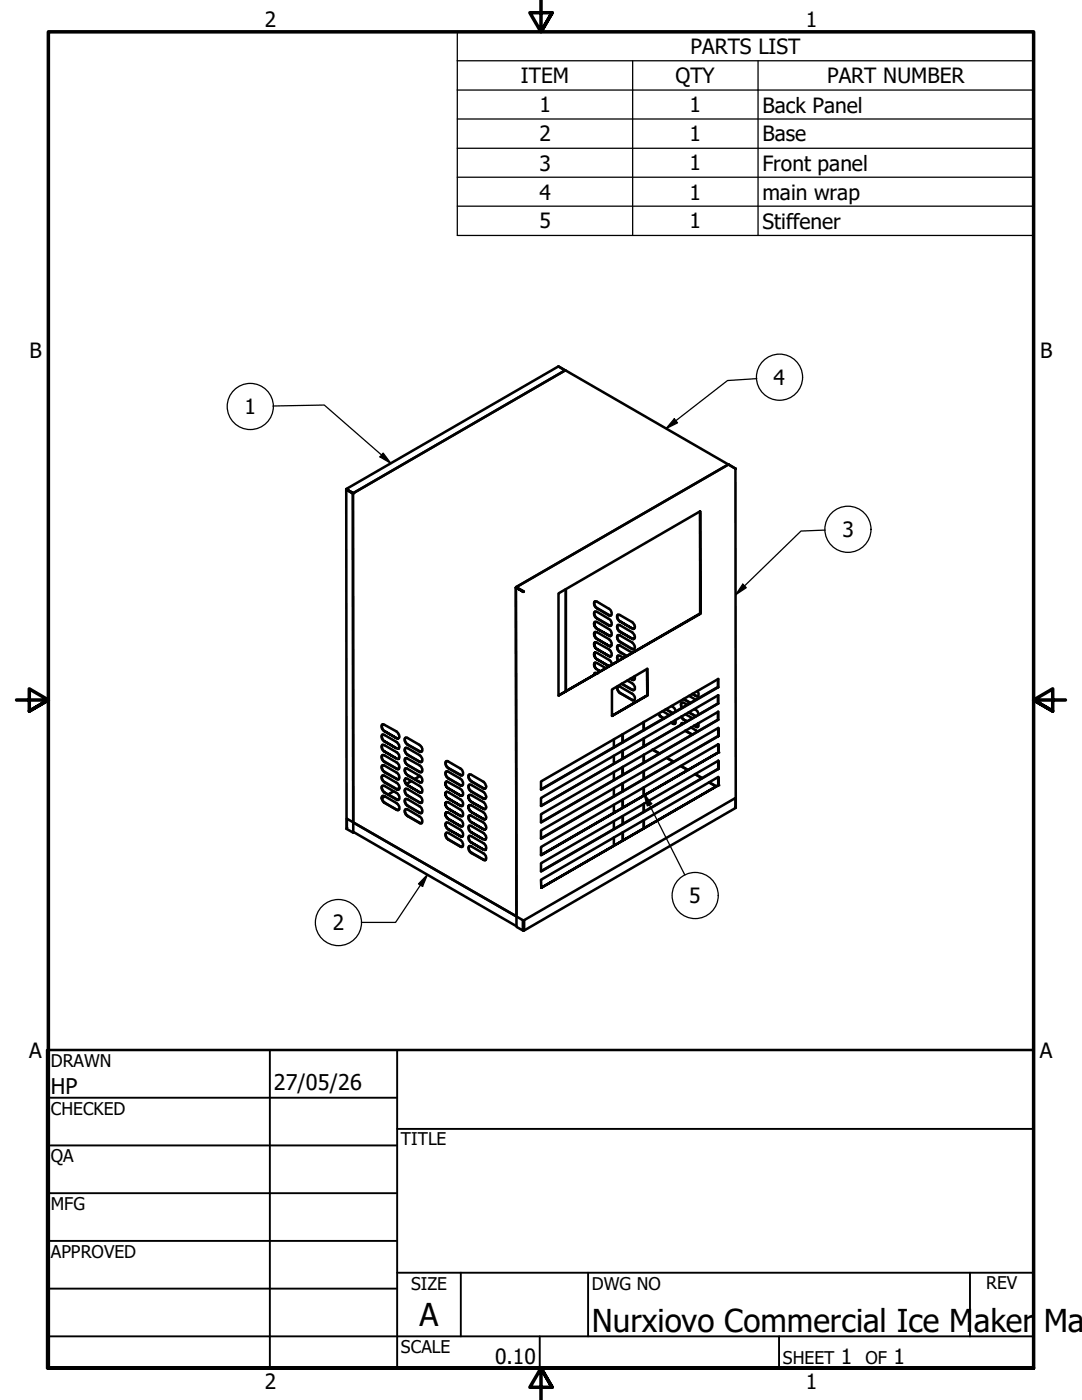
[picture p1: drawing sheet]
<svg xmlns="http://www.w3.org/2000/svg" width="216mm" height="279mm" viewBox="0 0 216 279" stroke-linecap="round" stroke-linejoin="round" font-family="sans-serif">
<!-- layer: Visible (ANSI) -->
<g fill="none" stroke="#000" stroke-width=".51">
<path d="M111.5 73.2l1.3 .7-42.3 24.5M112.8 73.9l-1.4-.7-42.3 24.4M112.8 73.9l32.6 18.8M112.8 73.9l-42.3 24.5M69.1 97.7h.1M69.1 97.7l.1 67.7 1.3 .8v-.1l32.6 18.7M69.1 97.7l1.3 .8zM69.2 97.7h-.1M69.2 97.7l1.3 .7zM70.4 98.5l.1 67.7M70.5 98.4l-.1 .2M145.3 92.7l-42.2 24.5"/>
<path d="M145.4 92.7l1.3 .8M145.4 92.7l-42.5 24.6M146.7 93.5l.1 67.7-42.3 24.5-1.4-.7-.2-67.7M102.9 117.3l1.4 .7-1.3-.7M102.9 117.3l.2 65.6-32.6-18.8M102.9 117.3h.1M103 117.2l1.4 .8M103 117.2v.1M104.3 118.1h.2M104.3 118h.1M104.3 118.1h.1M104.4 118l.1 .1"/>
<path d="M104.4 118h.1M112.9 117.6v20.4M139.7 102.1l.1 20.4-.1-20.5-28.3 16.4v20.4M118.6 120.2l.1-.2h.3l2.5 1.5a.79 .79 0 0 1 .5 .6 .79 .79 0 0 1-.3 .8l-2.6-1.5a1.3 1.3 0 0 1-.5-1.2zM118.6 122.2l.1-.2h.3l2.5 1.5a.79 .79 0 0 1 .5 .6 .79 .79 0 0 1-.3 .8l-2.6-1.5a1.15 1.15 0 0 1-.5-1.2zM118.7 120a.96 .96 0 0 0 .4 1.3l2.4 1.4 .4 .1M118.7 122a.96 .96 0 0 0 .4 1.4l2.4 1.4h.4M118.7 124.1a.96 .96 0 0 0 .4 1.4 .79 .79 0 0 1-.5-.6 .79 .79 0 0 1 .3-.8l2.6 1.4a.9 .9 0 0 1 .4 1.4h-.3l-2.5-1.4 2.6 1.4h.2M118.7 126.2a.96 .96 0 0 0 .4 1.3 .79 .79 0 0 1-.5-.6 .79 .79 0 0 1 .3-.8l2.7 1.6a.71 .71 0 0 1 .5 .6 .71 .71 0 0 1-.4 .7l-.2-.1h.4M118.7 128.2a.96 .96 0 0 0 .4 1.3 .79 .79 0 0 1-.5-.6 .79 .79 0 0 1 .3-.8l2.7 1.6a.71 .71 0 0 1 .5 .6 .71 .71 0 0 1-.4 .7l-.2-.1h.4M118.7 130.2a.96 .96 0 0 0 .4 1.4 .97 .97 0 0 1-.4-1.4l.4 .1 2.6 1.5 .4 .9M118.7 132.3a.96 .96 0 0 0 .4 1.3 .78 .78 0 0 1-.3-1.3l2.1 1"/>
<path d="M118.7 134.3l-.1 .4a.34 .34 0 0 1 .1-.4 .34 .34 0 0 1 .4 .1M119.8 134l-.7-.4 .7 .4M121.5 128.9l-2.4-1.4 2.4 1.4M121.5 130.9l-2.4-1.4 2.4 1.4M121.5 133l-2.4-1.4 2.4 1.4M123.2 137h.4l2.5 1.4a.78 .78 0 0 1 .3 1.4l-2.8-1.6-.5-.8zM123.3 126.8l.3-.1 2.6 1.6a.95 .95 0 0 1 .2 1.3l-2.7-1.5a1.01 1.01 0 0 1-.4-1.3zM123.3 122.7a.93 .93 0 0 0 .5 1.3l2.3 1.4-2.4-1.4a.78 .78 0 0 1-.3-1.3l2.8 1.5a.98 .98 0 0 1 .3 1.3l-.4-.1 .4 .1M123.3 124.7a.93 .93 0 0 0 .5 1.3l2.3 1.4-2.4-1.3a.93 .93 0 0 1-.3-1.4l2.8 1.5a.98 .98 0 0 1 .3 1.3l-.4-.1 .4 .1M123.3 126.7a.93 .93 0 0 0 .5 1.4l2.3 1.4h.4M123.3 128.8a.93 .93 0 0 0 .5 1.3l1.3 .8M123.3 130.9a.79 .79 0 0 0 .1 1"/>
<path d="M123.3 137a.93 .93 0 0 0 .5 1.3l2.4 1.5h.4M124.1 136.5l2.1 1.2h.4M124.4 131.3l-.7-.4a.44 .44 0 0 0-.6 .1 .44 .44 0 0 0 .1 .6l.2 .3M125.2 135.8l.9 .5a.84 .84 0 0 1 .3 1.4l-2.4-1.2M126.2 130.3l-2.5-1.5a.44 .44 0 0 0-.6 .2 .44 .44 0 0 0 .1 .5l.4 .6 1.4 .8M126.6 134.9a.44 .44 0 0 1 .1 .6 .44 .44 0 0 1-.6 .1l-.3-.2 .6 .3 .2-.1M129.1 133.5l.1 5.3v-5.3l-7.1 4.1v5.3M129.2 138.7l-7.1 4.2 7.1-4.1M137.5 138.9l1.4 .7M138.2 138.5l1.1 .4M139.2 137.9a.66 .66 0 0 1-.1 1.1l-1-.5M139.7 122.4l-28.3 16.4 28.4-16.3"/>
<path d="M143.3 138.8v1.6M143.3 135.5v1.7M143.3 137.1l-35.4 20.4M76.2 150.8l.4-.1 2.5 1.4a.97 .97 0 0 1 .5 1.4h-.2l-2.7-1.4a1.09 1.09 0 0 1-.5-1.3zM76.2 152.8l.4-.1 2.5 1.5a.93 .93 0 0 1 .3 1.4l-2.8-1.6a1 1 0 0 1-.4-1.2zM76.2 154.9l.4-.2 2.5 1.5a.79 .79 0 0 1 .6 .6 .79 .79 0 0 1-.3 .8l-2.8-1.6a1 1 0 0 1-.4-1.1zM76.2 156.9l.4-.1 2.5 1.4a.84 .84 0 0 1 .3 1.4l-2.8-1.5-.5-.8zM76.3 144.6a.93 .93 0 0 0 .5 1.3l2.3 1.4-2.4-1.4a.97 .97 0 0 1-.4-1.3l.4 .1 2.5 1.4a.87 .87 0 0 1 .2 1.3l-.3-.1h.4M76.3 146.6a.93 .93 0 0 0 .5 1.4l2.3 1.4-2.4-1.4a.97 .97 0 0 1-.4-1.4l.4 .1 2.5 1.4a1.14 1.14 0 0 1 .4 1.3h-.5h.4M76.3 148.7a.93 .93 0 0 0 .5 1.3l2.3 1.4-2.4-1.4a.97 .97 0 0 1-.4-1.3h.4l2.4 1.4a.97 .97 0 0 1 .5 1.3h-.5h.5M76.3 150.7a.93 .93 0 0 0 .5 1.3l2.4 1.5h.4M76.3 152.7a.93 .93 0 0 0 .5 1.4l2.4 1.4h.4"/>
<path d="M76.3 154.7a.93 .93 0 0 0 .5 1.4l2.4 1.4h.4M76.3 156.8a.93 .93 0 0 0 .5 1.4l2.4 1.4h.4M76.3 158.9a.93 .93 0 0 0 .5 1.3M76.8 158.9l-.6 .4M78.5 157.9l-1 .7M79.7 157.3l-.5 .2M80.8 159.6l.2-.2h.2l2.5 1.5a.79 .79 0 0 1 .6 .6 .79 .79 0 0 1-.4 .8l-2.6-1.5a1.3 1.3 0 0 1-.5-1.2zM80.8 149.4l.2-.2 .3 .1 2.4 1.4a.9 .9 0 0 1 .4 1.4l-.4-.1-2.6-1.6a.94 .94 0 0 1-.3-1zM80.8 153.4h.4l2.5 1.4a.84 .84 0 0 1 .4 1.3h-.4l-2.5-1.5a1.05 1.05 0 0 1-.4-1.2zM80.8 157.5l.4-.1 2.5 1.5a.79 .79 0 0 1 .6 .6 .79 .79 0 0 1-.4 .8l-2.6-1.5a1.09 1.09 0 0 1-.5-1.3zM80.9 147.3a.93 .93 0 0 0 .4 1.3l2.5 1.4h.3M80.9 149.3a.93 .93 0 0 0 .4 1.3l2.5 1.4h.3"/>
<path d="M80.9 151.3a1.09 1.09 0 0 0 .4 1.4M80.9 153.4a1.09 1.09 0 0 0 .4 1.3l2.5 1.4h.3M80.9 155.4a1.09 1.09 0 0 0 .4 1.3 .84 .84 0 0 1-.3-1.3h.3l2.4 1.4a.84 .84 0 0 1 .4 1.4l-.4-.1-2.4-1.4 2.5 1.4 .3 .1M81 147.2l2.7 1.5a.84 .84 0 0 1 .3 1.4l-2.7-1.5a.93 .93 0 0 1-.3-1.4zM81 157.4a.96 .96 0 0 0 .3 1.4l2.5 1.3 .3 .1M81 159.4a.96 .96 0 0 0 .3 1.4l2.5 1.4h.3M82.1 155.9l-1 .6M83.7 154.1a.44 .44 0 0 0 .6-.2 .44 .44 0 0 0-.1-.5l-.5-.7-2.4-1.3a.36 .36 0 0 0-.5 0 .36 .36 0 0 0 0 .5l.5 .8 2.5 1.4h.3M83.8 154.9l-1.1 .6M89 154.1l.1-.2 .3 .1 2.4 1.4a.9 .9 0 0 1 .4 1.4l-.4-.1-2.6-1.6a.94 .94 0 0 1-.2-1zM89 152a1.12 1.12 0 0 0 .5 1.3l2.4 1.4h.4M89 152l.3-.1 2.5 1.5a.9 .9 0 0 1 .4 1.3h-.4l-2.4-1.4a1.07 1.07 0 0 1-.4-1.3z"/>
<path d="M89 154a1.09 1.09 0 0 0 .5 1.3l2.4 1.4h.4M89 156a1.09 1.09 0 0 0 .5 1.4 .79 .79 0 0 1-.6-.7 .79 .79 0 0 1 .3-.7l2.6 1.4a.9 .9 0 0 1 .4 1.4h-.4l-2.3-1.4 2.4 1.4h.4M89.1 158.1a.96 .96 0 0 0 .4 1.3 .79 .79 0 0 1-.6-.6 .79 .79 0 0 1 .3-.8l2.6 1.5a.84 .84 0 0 1 .4 1.3h-.4l-2.3-1.4 2.4 1.4h.4M93.5 154.7l.4-.1 2.7 1.6a.74 .74 0 0 1 .2 1.2l-2.8-1.4a1.3 1.3 0 0 1-.5-1.3zM93.5 156.8l.4-.2 2.7 1.6a.74 .74 0 0 1 .2 1.2l-2.8-1.4a1.15 1.15 0 0 1-.5-1.2zM93.7 154.6a.96 .96 0 0 0 .3 1.3l2.5 1.4 .3 .1M93.7 156.6a.96 .96 0 0 0 .3 1.3l2.5 1.4 .3 .1M93.7 158.7a.96 .96 0 0 0 .3 1.3 .79 .79 0 0 1-.5-.6 .79 .79 0 0 1 .3-.8l2.8 1.7a.87 .87 0 0 1 .2 1.1l-.2 .1-2.6-1.5 2.6 1.4h.2M107.9 159.3l35.4-20.6v1.7l-35.4 20.4zM107.9 156l35.4-20.5v1.7l-35.4 20.4zM122.5 147.6v1.6M122.5 150.8v1.6"/>
<path d="M122.5 154.1v1.6M122.5 157.4v1.5M124.2 146.6v1.5M124.2 149.8v1.6M124.2 153.1v1.6M124.2 156.3v1.6M124.2 159.6l.1 1.6M124.3 146.6v1.5M124.3 149.8v1.6M124.3 153v1.6M124.3 156.3v1.6M124.3 159.6v1.6"/>
<path d="M128.4 144.1l.1 1.6M128.5 148.6l.3 .2-.3-.1M128.5 144.1v1.6M128.5 147.4v1.6M128.5 150.6v1.6M128.5 153.9v1.6M128.5 157.2v1.6M130.2 149.6l1.4 .8M132.2 141.9l1.4 .8M132.5 143.4l-.8-.5-.3-.5 .4 .5 .7 .5M132.8 141.5l1.4 .9M132.9 141.5l1.3 .8"/>
<path d="M133 151.3l1.4 .8M133.1 151.3l1.3 .7M134 140.9a1.25 1.25 0 0 1 .8 1.1M134.7 143.7a.44 .44 0 0 1 .1 .6 .44 .44 0 0 1-.6 .1l-.3-.2 .5 .3h.3M135.8 152.9l1.4 .8M135.9 152.8l1.4 .9M136 143l.5 .6-.5-.6M136.1 140.2a.69 .69 0 0 0 0 1M136.1 144.3l-.2 .4 .1-.4h.4M136.7 145.9l1.4 .7M136.8 142.6l1.4 .7M136.8 145.8l1.4 .8"/>
<path d="M137 144l-.5-.4 .6 .4M137.1 140.7l-.6-.4a.44 .44 0 0 0-.6 .1 .44 .44 0 0 0 .1 .6l.1 .3M137.4 142.2l1.4 .7M137.5 142.2l1.4 .7M137.8 140.3l-1.4-.8 1.3 .8M137.9 145.2l1.2 .8M138.6 141.5a1.1 1.1 0 0 1 .8 1.1M138.6 144.8l.5 .3 .2-.1M138.7 154.5l1.4 .8M139.3 144.3a.44 .44 0 0 1 .1 .6 .44 .44 0 0 1-.6 .1l-.3-.2M141.5 156.1l1.4 .9M141.5 156.1l1.4 .8"/>
<path d="M143.3 142v1.6M143.3 140.4l-35.4 20.4M143.3 143.6l-35.4 20.5M143.3 145.3v1.6zM143.3 145.3l-35.4 20.4v1.7l35.4-20.5M143.3 148.6v1.6v-1.7l-35.4 20.5v1.7l35.4-20.5-35.4 20.4M143.3 151.8v1.7zM143.3 151.8l-35.4 20.5v1.6l35.4-20.4M143.3 155.1v1.6v-1.6l-35.4 20.5 .1 1.6 35.3-20.5-35.3 20.5M143.3 146.9l-35.4 20.4M143.3 153.4l-35.4 20.5M69.3 165.2l-.1-1.8 35.1 20.2v1.9"/>
<path d="M79.1 161.6a.44 .44 0 0 0 .6-.1 .44 .44 0 0 0-.1-.6l-.5-.6-2.4-1.4a.42 .42 0 0 0-.5 .1 .42 .42 0 0 0 .1 .6l.3 .5 2.6 1.5h.4M81 161.5a.96 .96 0 0 0 .3 1.3l2.5 1.4 .3 .1M81 161.5h.3l2.4 1.4a.79 .79 0 0 1 .6 .7 .79 .79 0 0 1-.4 .7l-2.6-1.4a.9 .9 0 0 1-.3-1.4zM89.1 160.1a.96 .96 0 0 0 .4 1.3 .84 .84 0 0 1-.4-1.3h.4l2.3 1.4a.84 .84 0 0 1 .4 1.4l-.4-.1-2.3-1.4 2.4 1.4 .4 .1M89.1 162.1a.96 .96 0 0 0 .4 1.3 .84 .84 0 0 1-.4-1.3l.4 .1 2.3 1.4a.79 .79 0 0 1 .6 .6 .79 .79 0 0 1-.3 .8l-2.6-1.6 2.4 1.4 .4 .1M89.1 164.1a.96 .96 0 0 0 .4 1.4l2.4 1.4-2.4-1.4a.9 .9 0 0 1-.4-1.4l.4 .1 2.4 1.5a.77 .77 0 0 1 .2 1.3l-.2-.1h.4M89.1 166.2a.96 .96 0 0 0 .4 1.3l2.4 1.4 .4 .1M89.1 166.2h.4l2.6 1.6a.72 .72 0 0 1 0 1.2l-2.6-1.4a.9 .9 0 0 1-.4-1.4zM93.6 168.9l.3-.1 2.6 1.5a.97 .97 0 0 1 .4 1.3l-.2 .1-2.7-1.5a1.01 1.01 0 0 1-.4-1.3zM93.7 160.7a.96 .96 0 0 0 .3 1.4 .79 .79 0 0 1-.5-.7 .79 .79 0 0 1 .3-.7l2.7 1.4 .3 .3a.69 .69 0 0 1 0 1.1l-.3-.1h.3M93.7 162.8a.93 .93 0 0 0 .4 1.3l2.4 1.4-2.5-1.4a.97 .97 0 0 1-.4-1.3h.4l2.6 1.5a.87 .87 0 0 1 .2 1.2h-.3h.3M93.7 164.8a.93 .93 0 0 0 .4 1.3l2.4 1.4-2.5-1.4a.97 .97 0 0 1-.4-1.3h.4l2.6 1.5a.88 .88 0 0 1 .2 1.3l-.3-.1 .3 .1"/>
<path d="M93.7 166.8a.93 .93 0 0 0 .4 1.3l2.4 1.4-2.5-1.4a.97 .97 0 0 1-.4-1.3l.4 .1 2.5 1.4a.97 .97 0 0 1 .4 1.3l-.4-.1 .3 .1M93.7 168.8a.93 .93 0 0 0 .4 1.4l2.5 1.4h.3M94 162.1l2.5 1.3-2.5-1.3M107.9 162.5l35.4-20.5v1.6l-35.4 20.5zM122.5 160.6v1.6M122.5 163.9v1.6M122.5 167.1v1.6M124.3 162.9v1.6M124.3 166.1v1.6M128.5 160.4v1.7M128.5 163.7v1.6M146.7 161.1v-1.8l-42.1 24.3v1.9"/>
</g>
<g fill="#000">
<circle cx="69.2" cy="97.7" r=".25"/>
<circle cx="70.5" cy="98.4" r=".25"/>
<circle cx="104.3" cy="118" r=".25"/>
<circle cx="119.1" cy="134.4" r=".25"/>
<circle cx="143.3" cy="150.2" r=".25"/>
<circle cx="143.3" cy="156.7" r=".25"/>
<circle cx="146.8" cy="161.2" r=".25"/>
</g>
<!-- layer: Visible Narrow (ANSI) -->
<path d="M76.8 158.9l-.6 .4M78.5 157.9l-1.1 .7M79.7 157.2l-.5 .3M82 155.8l-1 .7M83.8 154.8l-1.1 .6M70.5 166v.1" fill="none" stroke="#000" stroke-width=".38"/>
<!-- layer: Symbol (ANSI) -->
<g fill="none" stroke="#000" stroke-width=".25">
<path d="M91.2 12.1v-5.7h115v5.7M91.2 12.1h115v5.9M91.2 12.1v34.9h115v-29M91.2 18h115M126.2 12.1v34.9M151.3 12.1v34.9M91.2 23.7h115M91.2 29.6h115M91.2 35.4h115M91.2 41.1h115M151 75.6l-5.8 .3-12.3 9.6M54.5 81l10.2-.2 13.3 11.7"/>
<path d="M76.5 90.4l1.5 2.1-2.2-1.3zM134.6 83.6l.6 .8-2.3 1.1zM148.2 116.6l.7 .7-2.1 1.4zM164.7 105.8l-4.9 .2-13 12.7M128.5 158.4l1.5 2-.8 .4zM128.5 158.4l8.2 16.2M85.3 174.6l-1 2.3-.8-.5zM85.3 174.6l-6.4 9.5h-6.8"/>
<circle cx="155.5" cy="75.3" r="4.6"/>
<circle cx="49.9" cy="81.1" r="4.6"/>
<circle cx="169.2" cy="105.6" r="4.6"/>
<circle cx="138.7" cy="178.7" r="4.6"/>
<circle cx="67.5" cy="184.1" r="4.6"/>
</g>
<!-- layer: Border (ANSI) -->
<path d="M107.9 0v6.4l-2.2-3.9h4.5l-2.3 3.9 2.3-3.9M3.3 139.7h6.4l-3.9-2.2v4.4l3.9-2.2-3.9 2.2M212.6 139.7h-6.4l3.9-2.2v4.4l-3.9-2.2 3.9 2.2M9.7 273v-266.6h196.5v266.6h-196.5h196.5M110.2 276.9l-2.3-3.9 2.3 3.9h-4.5l2.2-3.9v6.4" fill="none" stroke="#000" stroke-width=".7"/>
<!-- layer: Title (ANSI) -->
<g fill="none" stroke="#000" stroke-width=".38">
<path d="M9.4 219.1h69.8M53.8 209.5v63.5M79.2 209.5v63.5M9.4 228.6h69.8M9.4 238.1h69.8M79.2 225.3h127M9.4 247.6h69.8M9.4 257.2h69.8M79.2 254h127M91.9 254v12.7M117.3 254v12.7M193.5 254v12.7"/>
<path d="M9.4 266.7h196.8M107.7 266.7v6.3M155.4 266.7v6.3"/>
</g>
<path d="M9.4 209.5h196.8v63.5h-196.8z" fill="none" stroke="#000" stroke-width=".51"/>
<!-- layer: Symbol (ANSI) -->
<path d="M76.5 90.4l1.5 2.1-2.2-1.3zM134.6 83.6l.6 .8-2.3 1.1zM148.2 116.6l.7 .7-2.1 1.4zM85.3 174.6l-1 2.3-.8-.5zM128.5 158.4l1.5 2-.8 .4z" fill="#000"/>
<g font-size="6.3">
<text x="83.7" y="264.5">A</text>
<text x="118.1" y="265.8">Nurxiovo Commercial Ice M</text>
<text x="194.3" y="265.8">aker</text>
<text x="208.3" y="265.8">Ma</text>
</g>
<g font-size="4.3">
<text x="10.2" y="218.3">HP</text>
<text x="54.6" y="217.6">27/05/26</text>
</g>
<g font-size="4.2">
<text x="52.8" y="5.3">2</text>
<text x="160.8" y="5.3">1</text>
<text x="137.8" y="10.8">PARTS LIST</text>
<text x="103.9" y="16.6">ITEM</text>
<text x="134.8" y="16.6">QTY</text>
<text x="165" y="16.6">PART NUMBER</text>
<text x="107.6" y="22.4">1</text>
<text x="137.6" y="22.4">1</text>
<text x="152.1" y="22.5">Back Panel</text>
<text x="107.6" y="28.2">2</text>
<text x="137.6" y="28.2">1</text>
<text x="152.1" y="28.2">Base</text>
<text x="107.6" y="34">3</text>
<text x="137.6" y="34">1</text>
<text x="152.1" y="34">Front panel</text>
<text x="107.6" y="39.8">4</text>
<text x="137.6" y="39.8">1</text>
<text x="152.1" y="39.8">main wrap</text>
<text x="107.6" y="45.6">5</text>
<text x="137.6" y="45.6">1</text>
<text x="152.1" y="45.7">Stiffener</text>
<text x="5.9" y="71.4">B</text>
<text x="207.6" y="71.4">B</text>
<text x="154.4" y="76.8">4</text>
<text x="48.8" y="82.6">1</text>
<text x="168.1" y="107.2">3</text>
<text x="66.4" y="185.7">2</text>
<text x="137.5" y="180.2">5</text>
<text x="5.8" y="211.1">A</text>
<text x="207.5" y="211.1">A</text>
<text x="98.8" y="272.2">0.10</text>
<text x="167.8" y="272.2">1</text>
<text x="178.3" y="272.2">1</text>
<text x="52.8" y="277.1">2</text>
<text x="160.8" y="277.1">1</text>
</g>
<g font-size="3.5">
<text x="10.2" y="212.9">DRAWN</text>
<text x="10.2" y="222.4">CHECKED</text>
<text x="10.2" y="232">QA</text>
<text x="80" y="228.6">TITLE</text>
<text x="10.2" y="241.5">MFG</text>
<text x="10.2" y="251">APPROVED</text>
<text x="82" y="257.4">SIZE</text>
<text x="118.1" y="257.4">DWG NO</text>
<text x="196.8" y="257.3">REV</text>
<text x="80" y="270.1">SCALE</text>
<text x="156.2" y="272.2">SHEET</text>
<text x="172.7" y="272.2">OF</text>
</g>
</svg>
